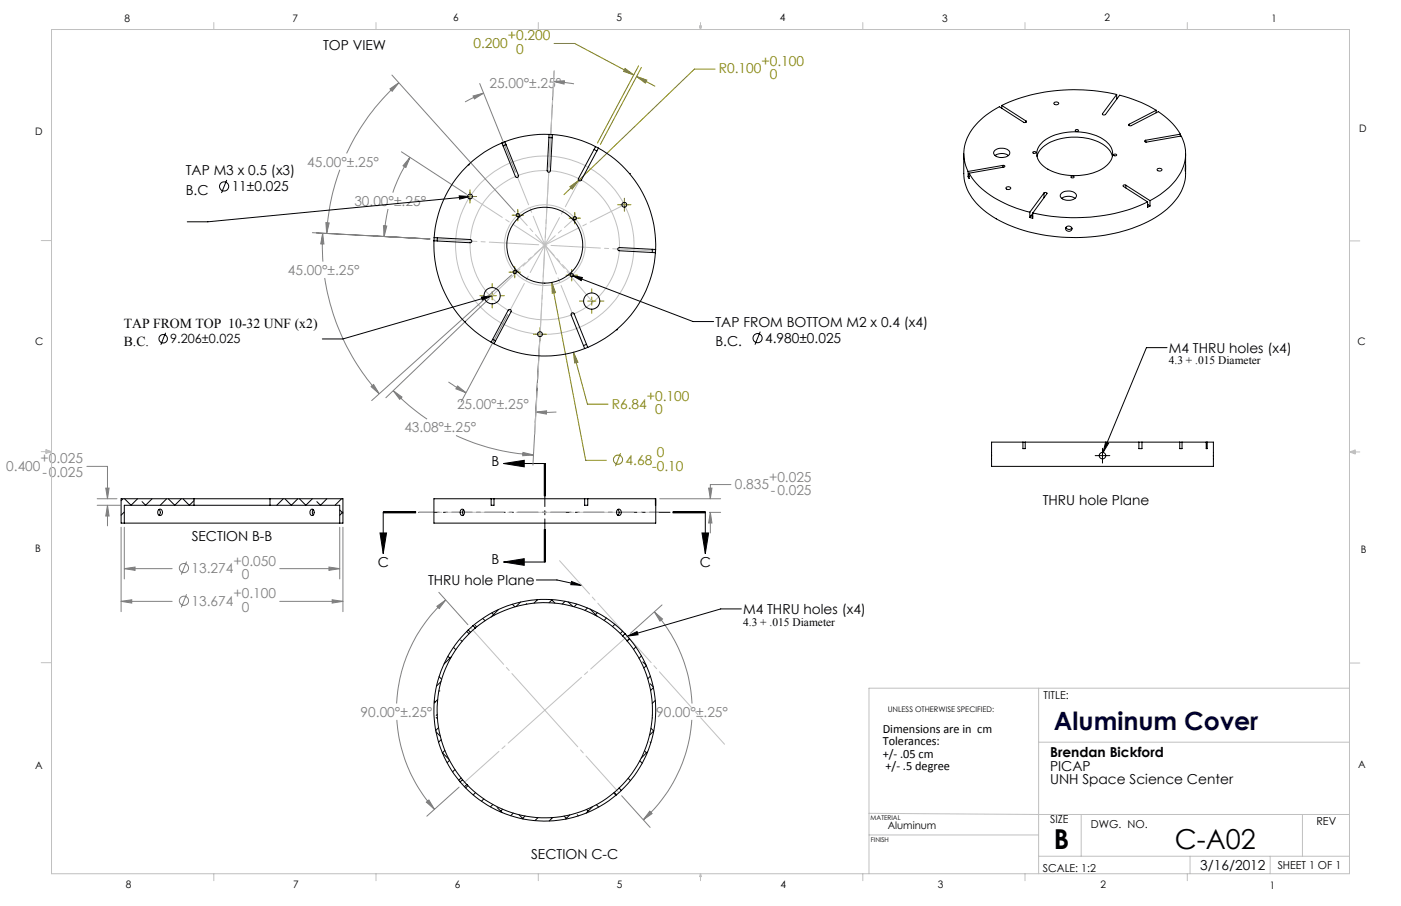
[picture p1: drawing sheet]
<svg xmlns="http://www.w3.org/2000/svg" width="432mm" height="279mm" viewBox="0 0 432 279" stroke-linecap="round" stroke-linejoin="round" font-family="sans-serif">
<g fill="none" stroke="#808000" stroke-width=".31">
<path d="M170.8 13.4h6.3l18.2 9.7M192.7 21.1l2.6 2-3.1-1.1zM196.2 23.6l5.6 3M196.2 23.6l3.2 1.1-.5 .9zM196.8 20.3l-12.7 23.8M197.7 20.8l-12.7 23.8M220.4 21.3h-6.4l-35.6 34.3M144.9 58.6v4M175.6 57.6l2.8-2-2 2.7zM178.4 55.6l-4.6 4.4M142.8 60.6h4.1M157.8 66.4h3.6"/>
<path d="M159.6 64.6v3.5M175.4 67.3h3.5M177.2 65.5v3.5M190.4 63.1h4.1M192.4 61.1v4.1M147.9 91.2h1.3M150.4 91.2h2.6M151.7 87.4v1.3M151.7 89.9v2.6M151.7 93.7v1.3M154.2 91.2h1.2M156.9 83.9h3.5"/>
<path d="M158.6 82.2v3.5M170.1 87.1l10.4 54.9h6.4M170.1 87.1l1.1 3.1-1 .3zM174.4 84.9h3.6M176.2 83.1v3.5M178.6 92.9h1.2M181.1 92.9h2.6M182.4 89.1v1.2M182.4 91.6v2.5M182.4 95.4v1.2M184.9 92.9h1.2M164.4 103.1h4.1"/>
<path d="M166.4 101v4.1M176.7 108.6l4.3 16h6.4M176.7 108.6l1.4 3.1-1 .2zM191.3 139.7l-1.6 4.1"/>
<circle cx="190.5" cy="141.8" r="1.4"/>
</g>
<g fill="none" stroke="#000" stroke-width=".31">
<path d="M69.9 55.5l-1.6 4M141.5 60.4l3.4 .2-3.3 .8zM144.9 60.6l-80.8 7.8h-6.4M148.4 91.6l3.3-.4-3 1.4zM151.7 91.2l-46 13.3h-6.4M176.2 84.9l3.3 .7-.4 .9zM176.2 84.9l37.4 14.3h6.4M51 102.6l-1.4 3.7M234.3 102.3l-1.6 4M359.7 107.2h-6.4l-13.3 32.3M339.8 138.3v4.5M340.8 136.3l.9 .4-1.7 2.8z"/>
<path d="M118.1 158v12.7M118.1 158h10M118.1 158.2h10M118.1 157.8h10M155.2 142.9l6.4-.9v2zM155.2 142.9h12.7v10M167.7 142.9v10M168.1 142.9v10M207.4 158h10M207.4 158.2h10M207.4 157.8h10M217.4 158v12.7"/>
<path d="M337.5 140.5h4.6M117.1 164.4h2l-1 6.3zM155.2 173.3l6.4-1v2zM165.3 178.9h6.4l7.5 1.6M167.7 163.3v10M167.9 163.3v10h-12.7M168.1 163.3v10zM176.1 179.3l3.1 1.2-3.3-.2zM216.4 164.4h2l-1 6.3zM193.3 196.2l3.1-1.4 .2 1zM228.5 187.8h-6.4l-28.8 8.4"/>
<circle cx="69.1" cy="57.5" r="1.42"/>
<circle cx="50.3" cy="104.5" r="1.31"/>
<circle cx="233.5" cy="104.3" r="1.41"/>
</g>
<g fill="none" stroke="#808080" stroke-width=".31">
<path d="M120.2 27.4l2.7-1.9-2 2.7zM120.8 23.1l38 42.3M122.9 25.5a66.9 66.9 0 0 0-16.1 21.8M145.8 29.6l3.2-.9-2.8 1.8zM147.8 25.8l11.1 27.3M149 28.7l-5.7 2.7M170.6 25.1l3.4-.2-.2 1zM170.6 25.1l6.3 .8M170.8 22l-1.6 29.4M104.7 52.4a67.2 67.2 0 0 0-4 19.6M123.7 46.8l20.1 13.1M126.4 48.5l-1.3 3.1-.9-.5z"/>
<path d="M126.4 48.5l-3 5.3-2.3 5.6M96.3 71.8l36.2 1.9-17.2-.9M99.4 71.9l.4 3.3h-1zM99.4 71.9l.1 8.8M100.4 68.7l1.1 .1-.8 3.2zM118.2 69.6l1 .1-.8 3.3zM119.6 64.5l-.8 4.2-.4 4.3M100.1 85.7a68.8 68.8 0 0 0 16.8 35.7M150.8 92.1l-31.9 30.6M156.5 97l-14.4 26.9M157.7 84.8l-43.2 38.7M114.4 119.2l.7-.6 1.8 2.8z"/>
<path d="M138.2 117.8l5.4 3.3M141 119l2.6 2.1-3.1-1.2zM166.4 104.3l-2.1 39.1M121.2 120.5l2.7 1.9-.7 .8zM121.2 120.5l5 4.7 5.4 4.1M140.5 134.3a65.3 65.3 0 0 0 23.9 6M161.2 139.5l3.2 .8-3.3 .2zM165.1 127.1l3.4-.4-.1 1zM171.5 127.1h-6.4M26.8 143.8h6.3v10M30 153.8h6.1M30 155.8h7"/>
<path d="M32.6 150.5h1l-.5 3.3zM33.1 155.8l.5 3.3h-1zM33.1 155.8v6.4M203.3 153.8h18.8M218.4 150.5h1l-.5 3.3zM218.7 158h3.4M218.9 158l.5 3.3h-1zM218.9 158v6.4M225.3 149.4h-6.4v4.4M37.3 162.6v26M38.3 175.4l3.3-.5v1zM38.3 162.6v15.9"/>
<path d="M38.3 175.4h14.8M57.5 173.2l-1.6 4M86.2 175.4h18.5M101.4 174.9l3.3 .5-3.3 .5zM104.7 162.6v15.9M105.7 162.6v26M37.3 185.5l3.3-.5v1zM37.3 185.5h15.8M57.5 183.3l-1.6 4M86.2 185.5h19.5M102.4 185l3.3 .5-3.3 .5zM134.7 187l2.7-2-2 2.7z"/>
<path d="M135.3 182.7l8.9 10M137.4 185a45.9 45.9 0 0 0-15.2 32M201.7 188.7l2.5 2.2-.8 .7zM201.7 188.7a45.3 45.3 0 0 1 11.6 28.3M204 186.5l-9.7 8.8M122.3 222a45.5 45.5 0 0 0 11.6 27.6M213.2 222a45.8 45.8 0 0 1-14.9 30.8M131.4 247.4l.8-.7 1.7 2.9zM141.5 242.7l-9.9 9M191.6 245.4l8.8 9.8M200.3 250.2l.7 .7-2.7 1.9z"/>
<circle cx="56.7" cy="175.2" r="1.42"/>
<circle cx="56.7" cy="185.3" r="1.42"/>
</g>
<g fill="none" stroke="#c0c0c0" stroke-width=".31">
<path d="M15.9 9.1h400v260.4h-400zM65.9 6.9v2.2M115.9 6.9v2.2M165.9 6.9v2.2M215.6 8h.6l-.3 1.1zM215.7 8l.2 1.1M215.9 6.9v2.2M216 8l-.1 1.1M265.9 6.9v2.2M315.9 6.9v2.2M365.9 6.9v2.2M12.7 74.2h3.2"/>
<path d="M415.9 74.3h3.2M12.7 139.3h3.2M14.2 139.1l1.7 .2M14.2 138.7l1.7 .6-1.7 .5zM15.9 139.3l-1.7 .3M415.9 139.4h3.2M415.9 139.4l1.8-.6v1.2zM415.9 139.4l1.8 .3M417.7 139.2l-1.8 .2M12.7 204.4h3.2M320.1 212.2v57.3M415.9 204.5h3.2"/>
<path d="M415.9 212.2h-148.1v57.3M320.1 228.9h95.8M267.8 250.8l52.3 .4h95.8M267.8 257.5h52.3M333.2 251.2v12.9M401.4 251.2v12.9M65.9 269.5v2.1M115.9 269.5v2.1M165.9 269.5v2.1M215.9 269.5v2.1M215.9 269.5l.3 .8h-.6zM265.9 269.5v2.1"/>
<path d="M315.9 269.5v2.1M320.1 264.1h95.8M365.9 269.5v2.1M366.8 264.1v5.4M391.5 264.1v5.4"/>
<circle cx="167.9" cy="75.6" r="23"/>
<circle cx="167.9" cy="75.6" r="12.5"/>
<circle cx="167.9" cy="75.6" r="27.5"/>
</g>
<path d="M167.9 142.9v30.4" fill="none" stroke="#000" stroke-width=".31" stroke-dasharray="6.3 1.3 1.3 1.3" stroke-dashoffset="3.2"/>
<path d="M118.1 158h99.3" fill="none" stroke="#000" stroke-width=".31" stroke-dasharray="6.3 1.3 1.3 1.3" stroke-dashoffset="-.7"/>
<path d="M169.2 52.6l-2.8 50.4M193.5 196.3l-21-23.4" fill="none" stroke="#c0c0c0" stroke-width=".31" stroke-dasharray="15.2 1.3 1.3 1.3" stroke-dashoffset="1.4"/>
<path d="M166.4 103l-.3 6.7" fill="none" stroke="#c0c0c0" stroke-width=".31" stroke-dasharray="15.2 1.3 1.3 1.3" stroke-dashoffset="13.8"/>
<path d="M169.2 52.6l.6-11.1" fill="none" stroke="#c0c0c0" stroke-width=".31" stroke-dasharray="15.2 1.3 1.3 1.3" stroke-dashoffset="11.6"/>
<path d="M133.8 73.8l68.3 3.6" fill="none" stroke="#c0c0c0" stroke-width=".31" stroke-dasharray="15.2 1.3 1.3 1.3" stroke-dashoffset="2"/>
<path d="M159.6 66.3l8.3 9.3M167.9 75.6l9.3-8.3M167.9 75.6l-9.2 8.3M167.9 75.6l8.3 9.2" fill="none" stroke="#c0c0c0" stroke-width=".31" stroke-dasharray="15.2 1.3 1.3 1.3" stroke-dashoffset="10.9"/>
<path d="M144.9 60.6l23 15M167.9 75.6l24.5-12.5" fill="none" stroke="#c0c0c0" stroke-width=".31" stroke-dasharray="15.2 1.3 1.3 1.3" stroke-dashoffset="3.4"/>
<path d="M167.9 75.6l-16.2 15.6M167.9 75.6l14.5 17.2" fill="none" stroke="#c0c0c0" stroke-width=".31" stroke-dasharray="15.2 1.3 1.3 1.3" stroke-dashoffset="5.9"/>
<path d="M178.8 55.3l-10.9 20.3M167.9 75.6l-8.6-21.4M167.9 75.6l8.6 21.3M157.1 95.9l10.8-20.3" fill="none" stroke="#c0c0c0" stroke-width=".31" stroke-dasharray="15.2 1.3 1.3 1.3" stroke-dashoffset="5.6"/>
<path d="M169.8 41.5l-3.4 62.3" fill="none" stroke="#c0c0c0" stroke-width=".31" stroke-dasharray="15.2 1.3 1.3 1.3" stroke-dashoffset="5"/>
<path d="M166.4 103.8l-1.5 30.1" fill="none" stroke="#c0c0c0" stroke-width=".31" stroke-dasharray="15.2 1.3 1.3 1.3" stroke-dashoffset="2.1"/>
<path d="M169.8 41.5l1-19.8" fill="none" stroke="#c0c0c0" stroke-width=".31" stroke-dasharray="15.2 1.3 1.3 1.3" stroke-dashoffset="7.3"/>
<path d="M141.8 158h49.7" fill="none" stroke="#c0c0c0" stroke-width=".31" stroke-dasharray="15.2 1.3 1.3 1.3" stroke-dashoffset="1.8"/>
<path d="M191.5 158h11.4" fill="none" stroke="#c0c0c0" stroke-width=".31" stroke-dasharray="15.2 1.3 1.3 1.3" stroke-dashoffset="11.4"/>
<path d="M141.8 158h-12.6" fill="none" stroke="#c0c0c0" stroke-width=".31" stroke-dasharray="15.2 1.3 1.3 1.3" stroke-dashoffset="10.8"/>
<path d="M145.1 193.6l22.8 25.4M167.9 219l25.5-22.8M167.9 219l22.9 25.4" fill="none" stroke="#c0c0c0" stroke-width=".31" stroke-dasharray="15.2 1.3 1.3 1.3" stroke-dashoffset=".1"/>
<path d="M167.9 219l-25.4 22.9" fill="none" stroke="#c0c0c0" stroke-width=".31" stroke-dasharray="15.2 1.3 1.3 1.3"/>
<path d="M193.4 196.2l29.9 33.3" fill="none" stroke="#c0c0c0" stroke-width=".31" stroke-dasharray="15.2 1.3 1.3 1.3" stroke-dashoffset="4.3"/>
<path d="M148.4 91.6l3.3-.4-3 1.4zM141.5 60.4l3.4 .2-3.3 .8zM176.2 84.9l3.3 .7-.4 .9zM155.2 142.9l6.4-.9v2zM155.2 173.3l6.4-1v2zM117.1 164.4h2l-1 6.3zM216.4 164.4h2l-1 6.3zM193.3 196.2l3.1-1.4 .2 1zM176.1 179.3l3.1 1.2-3.3-.2zM340.8 136.3l.9 .4-1.7 2.8z" fill="#000"/>
<path d="M99.4 71.9l.4 3.3h-1zM114.4 119.2l.7-.6 1.8 2.8zM141 119l2.6 2.1-3.1-1.2zM165.1 127.1l3.4-.4-.1 1zM121.2 120.5l2.7 1.9-.7 .8zM161.2 139.5l3.2 .8-3.3 .2zM126.4 48.5l-1.3 3.1-.9-.5zM118.2 69.6l1 .1-.8 3.3zM120.2 27.4l2.7-1.9-2 2.7zM100.4 68.7l1.1 .1-.8 3.2zM170.6 25.1l3.4-.2-.2 1zM145.8 29.6l3.2-.9-2.8 1.8zM218.4 150.5h1l-.5 3.3zM218.9 158l.5 3.3h-1zM134.7 187l2.7-2-2 2.7zM131.4 247.4l.8-.7 1.7 2.9zM200.3 250.2l.7 .7-2.7 1.9zM201.7 188.7l2.5 2.2-.8 .7z" fill="#808080"/>
<path d="M196.2 23.6l3.2 1.1-.5 .9zM192.7 21.1l2.6 2-3.1-1.1zM175.6 57.6l.8 .7 2-2.7zM170.1 87.1l.1 3.4 1-.3zM176.7 108.6l.4 3.3 1-.2z" fill="#808000"/>
<path d="M38.3 175.4l3.3-.5v1zM101.4 174.9l3.3 .5-3.3 .5zM37.3 185.5l3.3-.5v1zM102.4 185l3.3 .5-3.3 .5zM32.6 150.5h1l-.5 3.3zM33.1 155.8l.5 3.3h-1z" fill="#808080"/>
<g fill="none" stroke="#000" stroke-width=".31">
<path d="M308.8 32.5l7.4 4.8M308.8 32.5v.9M316.2 37.3v.4h-.7l-7.5-4.8a19.3 19.3 0 0 0-10.7 12.2 11.9 11.9 0 0 0 1.1 7.8M316.2 37.3v.4M325 31.6a.68 .68 0 0 1 .8-.2 .68 .68 0 0 1 .4 .7 .74 .74 0 0 1-.8 .2 .74 .74 0 0 1-.5-.6zM339.8 35.1v.2M344.2 29.1a55 55 0 0 0-35.4 3.4M344.2 29.1l-4.4 6M344.2 29.1v1.5M348 38.3v.4l.5 .1 8.5-4.4a21.3 21.3 0 0 1 6.8 7M348 38.3v.4M356.3 34a39.3 39.3 0 0 0-11.2-4.6l-4.4 5.9a.51 .51 0 0 1-.5 .2 .51 .51 0 0 1-.4-.4"/>
<path d="M356.3 34l-8.3 4.3M356.3 34v.8M144.3 50.8h.1M154.7 44.1a34.1 34.1 0 0 0-20.9 29.2M155.6 43.7l4.2 10.4a.49 .49 0 0 1-.3 .6 .49 .49 0 0 1-.6-.3l-4.2-10.3M155.6 43.7l-.9 .4M156 44.6l-1 .4M169.2 42.4l1 .1M169.2 41.5l-.6 11.1a.51 .51 0 0 0 .5 .5 .51 .51 0 0 0 .6-.5l.6-11.1M169.2 41.5a34.4 34.4 0 0 0-13.6 2.2M169.2 41.5h1.1M170.3 41.5a34 34 0 0 1 13.3 3.7"/>
<path d="M183.1 46.1l.9 .5M183.6 45.2l-5.3 9.9a.5 .5 0 0 0 .2 .6 .5 .5 0 0 0 .7-.2l5.2-9.8M183.6 45.2l.8 .5M184.4 45.7a34.1 34.1 0 0 1 17.7 31.2M194 53.5h.1M297 47.4v6.1a16 16 0 0 0 8 12.7 49.5 49.5 0 0 0 31.1 6.9 42.2 42.2 0 0 0 23.6-8.6 14.4 14.4 0 0 0 5.7-11v-6.1M298.4 52.9v1.6M298.7 53.4a26.4 26.4 0 0 0 14.6 10.8l4.1 1.2M298.7 53.4v1.7l-.3-.6M298.7 54.5h-.3M306.6 46.4a3.3 3.3 0 0 1 4.6 .6 1.93 1.93 0 0 1-2.3 1.6 2.06 2.06 0 0 1-2.6-1.8zM306.7 48a3.7 3.7 0 0 1 4.1 0"/>
<path d="M309.1 51l.5 .1 .1 .3-11 2M309.1 51l-10.7 1.9M309.1 51v.6M310.2 57.7a.68 .68 0 0 1 .8-.2 .68 .68 0 0 1 .4 .7 .74 .74 0 0 1-.8 .3 .74 .74 0 0 1-.5-.6zM318.3 46.9a.51 .51 0 0 1 .6-.2 .51 .51 0 0 1 .3 .5 .54 .54 0 0 1-.9-.3zM319.6 48.2a8.8 8.8 0 0 1 7.2-5.4 17.2 17.2 0 0 1 14.1 2.5l1.3 1.3 .7 1.6M321.4 43.7a17.3 17.3 0 0 1 19.5-.1 4.7 4.7 0 0 1-.6 8.1 17.7 17.7 0 0 1-18.5-.3 4.6 4.6 0 0 1-.4-7.7zM321.8 59.5a.52 .52 0 0 1 .5-.2 .52 .52 0 0 1 .4 .4l-4.4 6M321.8 59.5l-4.4 5.9M321.8 59.5v1.5M327.1 59.6a3.2 3.2 0 0 1 4.7 .6 2.33 2.33 0 0 1-3.2 1.5 1.68 1.68 0 0 1-1.8-1.7zM330.2 54.4a.48 .48 0 0 1 .5-.1 .48 .48 0 0 1 .3 .4 .46 .46 0 0 1-.5 .2 .46 .46 0 0 1-.3-.5z"/>
<path d="M331.5 40a.49 .49 0 0 1 .5-.1 .49 .49 0 0 1 .4 .5 .46 .46 0 0 1-.6 .1 .46 .46 0 0 1-.3-.5zM343.2 47.7a.51 .51 0 0 1 .5-.2 .51 .51 0 0 1 .4 .4 .54 .54 0 0 1-.9-.2zM347 57.1a.42 .42 0 0 0-.6-.1 .42 .42 0 0 0-.1 .5l7.4 4.8M347 57.1l7.4 4.8M347 57.1v.9M353.1 43.3l-.3 .3 .6 .2 10.7-1.9a12.3 12.3 0 0 1-2.4 14.4 25.5 25.5 0 0 1-7.3 5.6M353.1 43.3v.5M356.7 52.1a.84 .84 0 0 1 1.4 .4 .91 .91 0 0 1-1.5-.2zM363.8 41.4l-10.7 1.9M363.8 41.4v.6M365.4 50.9l-.1 1.9zM133.7 74.3a34.2 34.2 0 0 0 17.7 31.2"/>
<path d="M133.8 73.3l11.2 .6a.5 .5 0 0 1 .4 .5 .5 .5 0 0 1-.5 .5l-11.2-.6M133.8 73.3l-.1 1M134.8 73.3v1M201.1 76.9l-.1 1M202 77.9a34.2 34.2 0 0 1-20.8 29.2M202.1 76.9l-11.2-.6a.5 .5 0 0 0-.5 .5 .5 .5 0 0 0 .5 .5l11.1 .6M202.1 76.9l-.1 1M317.4 65.4v1.7M317.8 66.5l.5 .2M317.8 66.5l-.4 .6M318.3 65.7v1.6l-.9-.2M318.3 65.8l-.5 .7"/>
<path d="M327.2 61.2a3.7 3.7 0 0 1 4.1 0M328.5 70.1a1.05 1.05 0 0 0 1.8 .2M328.8 69.9a.89 .89 0 0 1 1.4 .1 .89 .89 0 0 1-.6 1.3 .86 .86 0 0 1-1-.3 .86 .86 0 0 1 .2-1.1zM353.7 62.3a54.9 54.9 0 0 1-35.4 3.4M353.7 62.3v1.6l.7-.4M353.7 63l.1 .1M353.8 63.1h-.1M353.8 63.1l.6 .4M354.4 61.9v1.6M143.2 99.2h.1M151.4 105.5l5.2-9.8a.5 .5 0 0 1 .7-.2 .5 .5 0 0 1 .2 .6l-5.2 9.9M151.4 105.5l.9 .5"/>
<path d="M151.8 104.6l.9 .5M152.3 106a34.3 34.3 0 0 0 27.9 1.5M180.8 106.2l-1 .4M181.2 107.1l-4.2-10.3a.5 .5 0 0 0-.7-.3 .5 .5 0 0 0-.3 .7l4.2 10.3M181.2 107.1l-1 .4M190 101.7h.1M315.3 136.3h-9.7v7.5h68.4v-7.5h-1.9M315.3 136.3v2.1h.7v-2.1M315.3 136.3h.7M316 136.3h35M351 136.3v2.1h1v-2.1M351 136.3h1"/>
<path d="M352 136.3h11.6M363.6 136.3v2.1h.7v-2.1M363.6 136.3h.7M364.3 136.3h7.5M371.8 136.3v2.1h.3v-2.1M371.8 136.3h.3M37.9 153.8l-.6 .6M38.3 157.9l-1 1M38.4 153.8l2 2 2-2M46.9 153.8l-2 2-1.1-1.1M48.9 157.2a.88 .88 0 0 1 1.1 .2 .88 .88 0 0 1-.1 1.2 .79 .79 0 0 1-1 .2 .79 .79 0 0 1-.3-1zM49 157.1a1.13 1.13 0 0 1 0 1.8"/>
<path d="M51.4 153.8l-2 2M51.9 153.8l2 2 2-2M56.4 153.8l1.9 2 1.5-1.4M59.8 155.8h23.4M59.8 153.8h23.4M59.8 153.8h-22.5v7.5h1M59.8 155.8h-21.5v5.5M59.8 153.8v2M83.2 153.8h22.5v7.5h-1M83.2 153.8v2M83.2 155.8h21.5v5.5M87.3 153.8l-2 2"/>
<path d="M87.8 153.8l2 2 2-2M92.3 153.8l2 2 2-2M95.8 157.2a.76 .76 0 0 1 1 .1 .76 .76 0 0 1 0 1 .66 .66 0 0 1-.8 .7 .66 .66 0 0 1-.5-.9zM96.6 157.2l-.3 .7 .3 .9M100.8 153.8l-2 2-1.2-1.1M104.7 157.3l1 1M105.3 153.8l-2 2M105.7 157.9l-1 1M142.1 157.2a.9 .9 0 0 1 1.1 .4 .9 .9 0 0 1-.3 1.2 .78 .78 0 0 1-1-.2 .78 .78 0 0 1 0-.9zM142.8 157.2l-.2 .8 .2 .8M151.4 153.8v2h.9v-2M151.4 153.8h-17.7v7.5h68.4l-.1-7.5"/>
<path d="M151.4 153.8h.9M152.3 153.8h27.9M180.2 153.8v2h1v-2M180.2 153.8h1M181.2 153.8h20.8M190.3 157.2a.87 .87 0 0 1 1.2 .3 .87 .87 0 0 1-.2 1.1 .88 .88 0 0 1-1.3-.1 .88 .88 0 0 1 .3-1.3zM190.4 157.1a1.16 1.16 0 0 1 0 1.8M202 153.8l.1 2M305.6 140.3v.3M374 140.5v.2M38.3 161.3h66.4M139.8 199.6l.7 .7"/>
<path d="M142 197.4l.4 .4M143.9 194.7l.7 .7M144.3 194.3a34.2 34.2 0 0 0-2.5 46.8M144.3 194.3l.7 .7M145 195a33.2 33.2 0 0 0-2.4 45.5M145.8 192.9l-1.5 1.4M145.8 192.9a34.2 34.2 0 0 1 46.9 2.5M145.8 192.9l.7 .8M146.5 193.7l-1.5 1.3M146.5 193.7a33.3 33.3 0 0 1 45.4 2.4M146.5 192.9l.4 .4M148.8 190.7l.7 .7"/>
<path d="M151.6 189l.7 .7M153.7 188l-2.4 2.3M157.9 186.3l.8 .8M160.4 185.7l-1.3 1.3M162.2 186.2l.1 .1M165.5 184.9l.1 .1M165.7 184.9l-1.1 1.1M169.9 184.9l1.1 1.1M170.2 184.9l-1 1M174.2 185.4l-.9 .9M175.1 185.6l1.4 1.4M177.8 186.3l-.8 .8"/>
<path d="M181.1 187.5l-.8 .7M181.8 187.8l2.2 2.2M184.1 188.9l-.7 .8M186.9 190.6l-.7 .7M189.5 192.5l-.7 .8M191.9 194.7l-.7 .7M191.9 196.1l1.4 1.5M192.7 195.4l1.3 1.6M192.7 195.4l-.8 .7M193.3 197.6a33.1 33.1 0 0 1-2.5 45.4M194 197a34.2 34.2 0 0 1-2.5 46.8M194 197l-.7 .6"/>
<path d="M194 197l-.7 .7M196 199.5l-.7 .7M133.8 216.2l.3 .3M134.9 215.7l-1.1 1.1M135.3 213.1h.1M135.3 208.7l.8 .8M135.9 210.2l-1.4 1.4M138 202.4l.8 .7M139.2 202.5l-2.4 2.3M197.7 202.3l-.7 .7M198.1 204.1l1 1M199.2 205.3l-.8 .7"/>
<path d="M200.4 210.9l.9 .9M200.4 208.5l-.8 .8M201.4 212.1l-.9 .8M202 216l-1 .9M134.4 225.7l1.3 1.3M134.4 221.3l.4 .4M134.8 220.3l-.4 .3M135.1 224.4l-.8 .9M136 228.1l-.8 .8M136.3 232.1l2.1 2.1M137.1 231.4l-.8 .8M138.5 234.5l-.7 .7"/>
<path d="M140.2 237.3l-.7 .8M142.1 239.9l-.7 .7M197.2 234.6l.7 .8M198.6 231.6l.6 .6M199.6 231.8l-2 2M200.4 228.8l.2 .2M200.6 224.6l.9 .8-1.3 1.3M201 220.5l.1 .1M201.1 221.4h-.1M141.8 241.1l1.4 1.5M142.6 240.5l1.3 1.4M142.6 240.5l-.8 .6"/>
<path d="M143.2 242.6a34.2 34.2 0 0 0 46.8 2.5M143.9 241.9a33.2 33.2 0 0 0 45.4 2.5M143.9 241.9l-.7 .7M144.2 242.3l-.7 .7M146.6 244.4l-.8 .7M149.1 246.4l-.7 .7M151.9 248.1l-.7 .7M153.2 249l1.6 1.6M154.9 249.6l-.7 .7M158.2 250.8l-.8 .8M159.9 251.2l1.4 1.4M161.8 251.6l-.8 .9"/>
<path d="M165.8 252.2l-.9 .9M169.8 252.2l.2 .2M170.3 252.1l-1 1.1M173.8 251.7l.9 .8M175.6 251.3l-1.3 1.3M177.9 251.2l.4 .4M180.8 249.6l.5 .6M182.7 248.7l-2 2.1M183.8 248.2l.7 .7M189.2 244.5l.7 .8M189.3 244.4l.7 .7M190.8 243l-1.5 1.4"/>
<path d="M190.8 243l.7 .8M191.5 243.8l-1.5 1.3M193.6 240l.7 .7"/>
<circle cx="144.9" cy="60.6" r=".75"/>
<circle cx="159.6" cy="66.3" r=".5"/>
<circle cx="167.9" cy="75.6" r="11.7"/>
<circle cx="177.2" cy="67.3" r=".48"/>
<circle cx="192.4" cy="63.1" r=".75"/>
<circle cx="151.7" cy="91.2" r="2.5"/>
<circle cx="158.6" cy="83.9" r=".5"/>
<circle cx="176.2" cy="84.9" r=".5"/>
<circle cx="182.4" cy="92.9" r="2.5"/>
<circle cx="166.4" cy="103.1" r=".75"/>
<circle cx="339.8" cy="140.5" r=".99"/>
</g>
<g font-size="8.5">
<text x="324.8" y="262">B</text>
<text x="362.1" y="262">C-A02</text>
</g>
<text font-size="7.8" fill="#000040" x="324.8" y="225.2">Aluminum Cover</text>
<g font-size="4.2">
<text x="99.6" y="15.4">TOP VIEW</text>
<text x="57.2" y="54">TAP M3 x 0.5 (x3)</text>
<text x="71.4" y="59">11±0.025</text>
<text x="57.2" y="60">B.C</text>
<text x="38.1" y="101.1">TAP FROM TOP 10-32 UNF (x2)</text>
<text x="220.5" y="100.8">TAP FROM BOTTOM M2 x 0.4 (x4)</text>
<text x="38.1" y="106.7">B.C.</text>
<text x="220.5" y="106.8">B.C.</text>
<text x="235.8" y="105.8">4.980±0.025</text>
<text x="360.2" y="108.8">M4 THRU holes (x4)</text>
<text x="151.4" y="143.6">B</text>
<text x="321.4" y="155.7">THRU hole Plane</text>
<text x="59.1" y="166.8">SECTION B-B</text>
<text x="151.4" y="174">B</text>
<text x="116.4" y="175">C</text>
<text x="215.7" y="175">C</text>
<text x="131.9" y="180.4">THRU hole Plane</text>
<text x="229" y="189.4">M4 THRU holes (x4)</text>
<text x="323.6" y="233.6">Brendan Bickford</text>
<text x="323.6" y="237.7">PICAP</text>
<text x="323.6" y="241.9">UNH Space Science Center</text>
<text x="163.7" y="264.9">SECTION C-C</text>
<text x="369.9" y="268.4">3/16/2012</text>
</g>
<g font-size="4.2" fill="#808000">
<text x="146" y="14.8">0.200</text>
<text x="156.5" y="12.5">+0.200</text>
<text x="159.1" y="16.6">0</text>
<text x="221.6" y="22.7">R0.100</text>
<text x="234.7" y="20.4">+0.100</text>
<text x="237.3" y="24.5">0</text>
<text x="188.6" y="126">R6.84</text>
<text x="199.4" y="123.7">+0.100</text>
<text x="201.9" y="127.8">0</text>
<text x="192.8" y="143.3">4.68</text>
<text x="202.4" y="141">0</text>
<text x="201" y="145.1">-0.10</text>
</g>
<g font-size="4.2" fill="#808080">
<text x="150.8" y="27">25.00°±.25°</text>
<text x="94.7" y="51.4">45.00°±.25°</text>
<text x="109.2" y="63.5">30.00°±.25°</text>
<text x="88.7" y="84.8">45.00°±.25°</text>
<text x="140.9" y="126.2">25.00°±.25°</text>
<text x="124.6" y="133.4">43.08°±.25°</text>
<text x="12.5" y="142.9">+0.025</text>
<text x="1.9" y="145.2">0.400</text>
<text x="13.1" y="147">-0.025</text>
<text x="237" y="148.5">+0.025</text>
<text x="226.5" y="150.8">0.835</text>
<text x="237.6" y="152.6">-0.025</text>
<text x="59" y="176.7">13.274</text>
<text x="71.9" y="174.4">+0.050</text>
<text x="74.5" y="178.5">0</text>
<text x="71.9" y="184.5">+0.100</text>
<text x="59" y="186.8">13.674</text>
<text x="74.5" y="188.6">0</text>
<text x="111.2" y="221.1">90.00°±.25°</text>
<text x="202.3" y="221.1">90.00°±.25°</text>
</g>
<g font-size="3.9">
<text x="52.5" y="105.9">9.206±0.025</text>
<text x="272.1" y="225.9">Dimensions are in cm</text>
<text x="272.1" y="229.8">Tolerances:</text>
<text x="272.1" y="233.7">+/- .05 cm</text>
<text x="272.9" y="237.6">+/- .5 degree</text>
</g>
<g font-size="3.5">
<text x="360.2" y="112.4">4.3 + .015 Diameter</text>
<text x="229" y="193">4.3 + .015 Diameter</text>
</g>
<g font-size="3.4">
<text x="321.7" y="215.7">TITLE:</text>
<text x="323.6" y="253.9">SIZE</text>
<text x="336.2" y="255.5">DWG. NO.</text>
<text x="405.7" y="254.5">REV</text>
<text x="321.4" y="268.9">SCALE: 1:2</text>
<text x="393.8" y="267.9">SHEET 1 OF 1</text>
</g>
<g font-size="3.2">
<text x="38.3" y="6.7">8</text>
<text x="90.2" y="6.7">7</text>
<text x="139.7" y="6.5">6</text>
<text x="190" y="6.5">5</text>
<text x="240.4" y="6.5">4</text>
<text x="290.4" y="6.7">3</text>
<text x="340.4" y="6.5">2</text>
<text x="391.9" y="6.7">1</text>
<text x="10.9" y="41.6">D</text>
<text x="418.9" y="40.7">D</text>
<text x="10.9" y="106.3">C</text>
<text x="418.4" y="106.4">C</text>
<text x="10.8" y="170.2">B</text>
<text x="419.4" y="170.6">B</text>
<text x="10.8" y="237.2">A</text>
<text x="418.6" y="236.8">A</text>
<text x="273.6" y="255.5">Aluminum</text>
<text x="38.8" y="273.8">8</text>
<text x="90.4" y="273.8">7</text>
<text x="140.2" y="273.8">6</text>
<text x="190.1" y="273.9">5</text>
<text x="240.5" y="273.8">4</text>
<text x="289" y="273.9">3</text>
<text x="339.1" y="273.8">2</text>
<text x="391.4" y="274.1">1</text>
</g>
<text font-size="2.4" x="273.6" y="219.7">UNLESS OTHERWISE SPECIFIED:</text>
<g font-size="2">
<text x="268.3" y="252.9">MATERIAL</text>
<text x="268.4" y="259.7">FINISH</text>
</g>
</svg>
